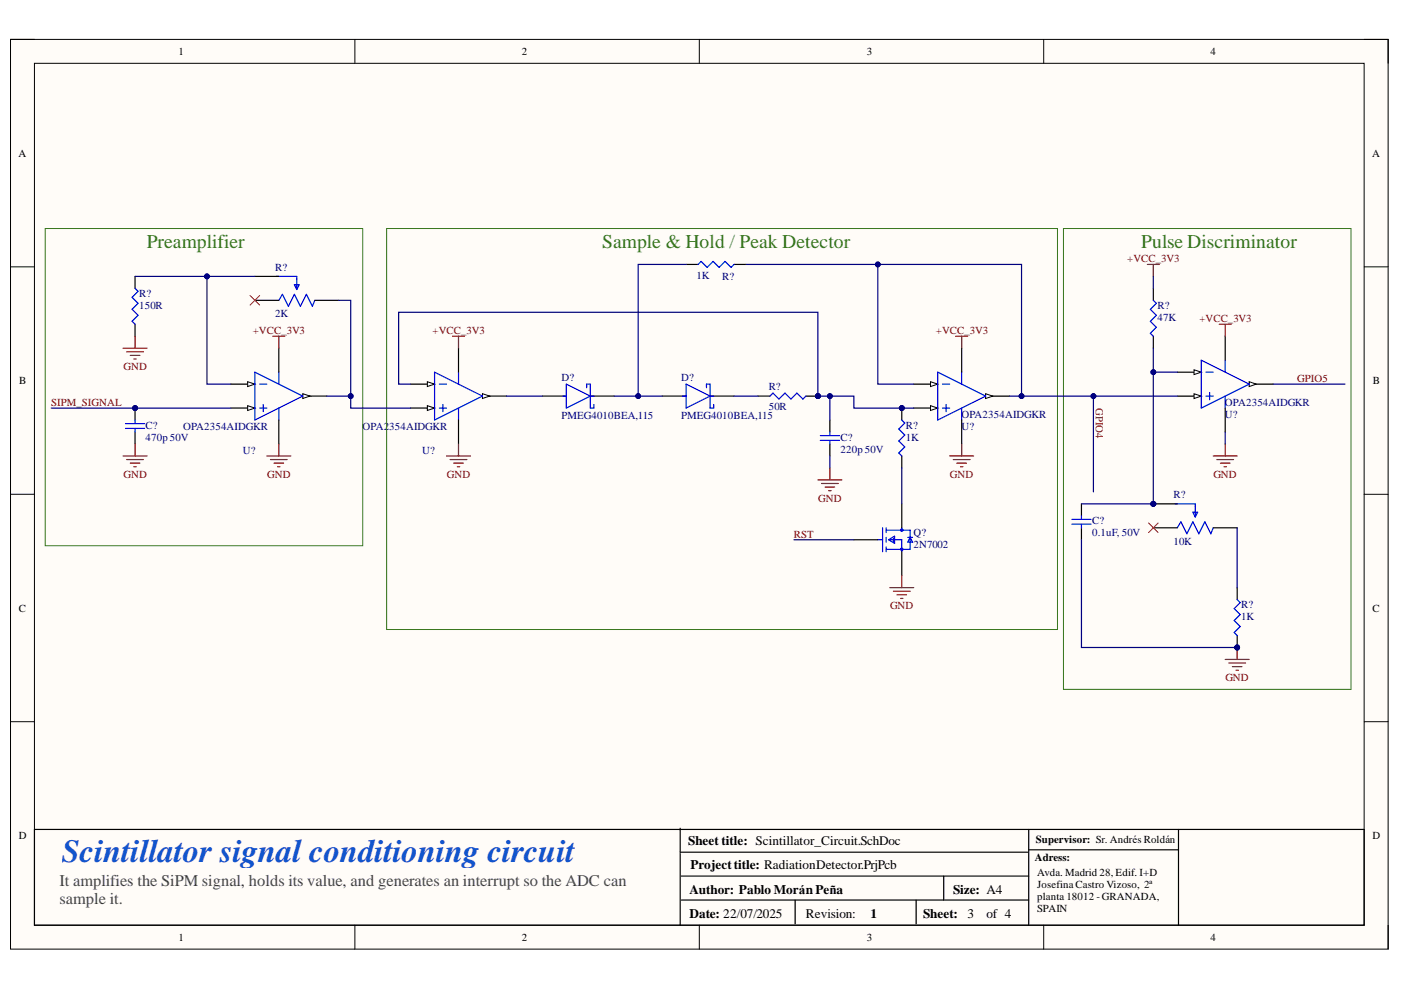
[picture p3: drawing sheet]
<svg xmlns="http://www.w3.org/2000/svg" width="297mm" height="210mm" viewBox="0 0 297 210" stroke-linecap="round" stroke-linejoin="round" font-family="sans-serif">
<path d="M2.2 8.4h292.1v192.8h-292.1z" fill-rule="evenodd" fill="#fffcf8"/>
<path d="M2.2 8.4h292.1v192.8h-292.1z" fill="none" stroke="#000" stroke-width=".21"/>
<path d="M7.3 13.4h281.9v182.8h-281.9z" fill-rule="evenodd" fill="#fffcf8"/>
<g fill="none" stroke="#000" stroke-width=".21">
<path d="M2.2 8.3h5.1M7.3 13.4h281.9v182.8h-281.9zM75.2 8.3v5.1M148.3 8.3v5.1M221.3 8.4v5M289.2 8.4h5.1v5M2.2 56.6h5.1M289.2 56.6h5.1M2.2 104.8h5.1M289.2 104.8h5.1M2.2 153h5.1M289.2 153h5.1"/>
<path d="M75.2 196.2v5M148.3 196.2v5M221.3 196.2v5M294.3 196.2v5"/>
</g>
<path d="M64.2 84h5.1M7.3 175.9h281.9v20.3h-281.9zM144.2 175.6v5.1h73.7M218.1 175.9v20.3M249.9 175.9v20.3M144.2 180.9v15.3M144.5 185.8h73.6M144.5 190.8h73.6M168.6 190.8v5.1M194.2 190.8v5.1M200.1 185.8v5M218.1 180.2h31.8" fill="none" stroke="#000" stroke-width=".25"/>
<path d="M64.2 83.5l1.5 .5-1.5 .5z" fill="#f8fcff"/>
<path d="M64.2 83.5l1.5 .5-1.5 .5z" fill="none" stroke="#000" stroke-width=".21"/>
<path d="M49 81.4h5" fill="none" stroke="#000" stroke-width=".25"/>
<path d="M52.5 80.9l1.5 .5-1.5 .6z" fill="#f8fcff"/>
<path d="M52.5 80.9l1.5 .5-1.5 .6z" fill="none" stroke="#000" stroke-width=".21"/>
<path d="M49 86.5h5" fill="none" stroke="#000" stroke-width=".25"/>
<path d="M52.5 86l1.5 .5-1.5 .5z" fill="#f8fcff"/>
<path d="M52.5 86l1.5 .5-1.5 .5z" fill="none" stroke="#000" stroke-width=".21"/>
<path d="M58.6 58.6h4.3v2.8M54 78.9l10.2 5.1-10.2 5.1zM59.1 78.9v2.5M59.1 63.7l.8-1.3 1.3 2.5 1.2-2.5 1.3 2.5 1.3-2.5 1.2 2.5 .5-1.2M62.4 60.4h1l-.5 1zM55.1 81.4h1.5M55.1 86.5h1.5M55.8 85.8v1.5M59.1 86.5v2.6" fill="none" stroke="#00f" stroke-width=".25"/>
<path d="M54 58.6h5.1M54 63.7h5.1M59.1 73.8v5.1M66.7 63.7h5.1M59.1 89.1v5M102.3 84h5.1" fill="none" stroke="#000" stroke-width=".25"/>
<path d="M57.8 71.3h2.6M59.1 71.3v2.5M56.6 96.7h5.1M57.3 97.4h3.6M58.1 98.2h2M58.9 99h.5M59.1 94.1v2.6" fill="none" stroke="#800000" stroke-width=".25"/>
<path d="M53 62.7l2.1 2M55.1 62.7l-2.1 2" fill="none" stroke="#f00" stroke-width=".21"/>
<path d="M102.3 83.5l1.5 .5-1.5 .5z" fill="#f8fcff"/>
<path d="M102.3 83.5l1.5 .5-1.5 .5z" fill="none" stroke="#000" stroke-width=".21"/>
<path d="M87.1 81.4h5" fill="none" stroke="#000" stroke-width=".25"/>
<path d="M90.6 80.9l1.5 .5-1.5 .6z" fill="#f8fcff"/>
<path d="M90.6 80.9l1.5 .5-1.5 .6z" fill="none" stroke="#000" stroke-width=".21"/>
<path d="M87.1 86.5h5" fill="none" stroke="#000" stroke-width=".25"/>
<path d="M90.6 86l1.5 .5-1.5 .5z" fill="#f8fcff"/>
<path d="M90.6 86l1.5 .5-1.5 .5z" fill="none" stroke="#000" stroke-width=".21"/>
<g fill="none" stroke="#00f" stroke-width=".25">
<path d="M28.6 61.1l.7 .7-1.3 1.2 1.3 1.3-1.3 1.3 1.3 1.3-1.3 1.2 .6 .7M92.1 78.9l10.2 5.1-10.2 5.1zM97.2 78.9v2.5M26.6 90.8h4.1M26.6 89.8h4.1M28.6 89.1v.7M28.6 90.8v.8M93.1 81.4h1.6M93.1 86.5h1.6M93.9 85.8v1.5M97.2 86.5v2.6M119.3 84h.8"/>
<path d="M120.1 81.4l5.1 2.6-5.1 2.5zM124.4 82.2v-.8h.8v5.1h.7v-.7M125.2 84h.7M144.7 84h.8M145.5 81.4l5 2.6-5 2.5zM149.8 82.2v-.8h.7v5.1h.8v-.7M150.5 84h.8M163.3 84l.6-.7 1.3 1.3 1.2-1.3 1.3 1.3 1.3-1.3 1.2 1.3"/>
</g>
<path d="M28.6 58.6v2.5M28.6 68.8v2.5M97.2 73.8v5.1M28.6 91.6v2.5M97.2 89.1v5M115 84h5.1M125.2 84h5M140.4 84h5.1M150.5 84h5.1M160.7 84h2.6M170.9 84h2.5M209 84h5.1" fill="none" stroke="#000" stroke-width=".25"/>
<g fill="none" stroke="#800000" stroke-width=".25">
<path d="M26.1 73.8h5.1M26.9 74.6h3.5M27.6 75.4h2.1M28.4 76.1h.5M28.6 71.3v2.5M95.9 71.3h2.6M97.2 71.3v2.5M26.1 96.7h5.1M26.9 97.4h3.5M27.6 98.2h2.1M28.4 99h.5M28.6 94.1v2.6"/>
<path d="M94.7 96.7h5.1M95.4 97.4h3.6M96.2 98.2h2M97 99h.5M97.2 94.1v2.6"/>
</g>
<path d="M209 83.5l1.5 .5-1.5 .5z" fill="#f8fcff"/>
<path d="M209 83.5l1.5 .5-1.5 .5z" fill="none" stroke="#000" stroke-width=".21"/>
<path d="M193.7 81.4h5.1" fill="none" stroke="#000" stroke-width=".25"/>
<path d="M197.3 80.9l1.5 .5-1.5 .6z" fill="#f8fcff"/>
<path d="M197.3 80.9l1.5 .5-1.5 .6z" fill="none" stroke="#000" stroke-width=".21"/>
<path d="M193.7 86.5h5.1" fill="none" stroke="#000" stroke-width=".25"/>
<path d="M197.3 86l1.5 .5-1.5 .5z" fill="#f8fcff"/>
<path d="M197.3 86l1.5 .5-1.5 .5z" fill="none" stroke="#000" stroke-width=".21"/>
<g fill="none" stroke="#00f" stroke-width=".25">
<path d="M148 56.1l.6-.7 1.3 1.3 1.3-1.3 1.3 1.3 1.2-1.3 1.3 1.3 .6-.6M198.8 78.9l10.2 5.1-10.2 5.1zM203.9 78.9v2.5M173.9 93.4h4.1M173.9 92.4h4.1M176 91.6v.8M176 93.4v.7M191.8 89.7l-1.2 1.3 1.2 1.2-1.2 1.3 1.2 1.3-1.2 1.2 .6 .7M199.8 81.4h1.5M199.8 86.5h1.5M200.6 85.8v1.5M203.9 86.5v2.6"/>
<path d="M186.1 114.4h1M187.1 111.9v5.1M187.9 111.9v1M187.9 113.9v1M187.9 116v1M187.9 116.5h3.3M187.9 112.4h3.3M188.4 114.4l1.3-.7v1.5zM188.7 114.4h2.5v2.6M189.4 114.2v.7M192.5 114.9l.5-1 .5 1M192.5 113.9h1"/>
<path d="M193 112.4v4.1"/>
</g>
<path d="M145.5 56.1h2.5M155.6 56.1h2.6M203.9 73.8v5.1M176 89.1v2.5M176 94.1v2.6M191.2 96.7v2.5M203.9 89.1v5M264.8 81.4h5.1M181 114.4h5.1" fill="none" stroke="#000" stroke-width=".25"/>
<g fill="none" stroke="#800000" stroke-width=".25">
<path d="M202.6 71.3h2.6M203.9 71.3v2.5M176 99.2v2.5M201.3 96.7h5.1M202.1 97.4h3.6M202.9 98.2h2M203.6 99h.5M203.9 94.1v2.6M173.4 101.7h5.1M174.2 102.5h3.5M174.9 103.3h2.1M175.7 104h.5"/>
<path d="M188.7 124.6h5M189.4 125.4h3.6M190.2 126.1h2M190.9 126.9h.5M191.2 122.1v2.5"/>
</g>
<path d="M264.8 80.9l1.6 .5-1.6 .6z" fill="#f8fcff"/>
<path d="M264.8 80.9l1.6 .5-1.6 .6z" fill="none" stroke="#000" stroke-width=".21"/>
<path d="M249.6 78.9h5.1" fill="none" stroke="#000" stroke-width=".25"/>
<path d="M253.2 78.4l1.5 .5-1.5 .5z" fill="#f8fcff"/>
<path d="M253.2 78.4l1.5 .5-1.5 .5z" fill="none" stroke="#000" stroke-width=".21"/>
<path d="M249.6 84h5.1" fill="none" stroke="#000" stroke-width=".25"/>
<path d="M253.2 83.5l1.5 .5-1.5 .5z" fill="#f8fcff"/>
<path d="M253.2 83.5l1.5 .5-1.5 .5z" fill="none" stroke="#000" stroke-width=".21"/>
<path d="M244.5 63.7l.7 .6-1.3 1.3 1.3 1.3-1.3 1.2 1.3 1.3-1.3 1.3 .6 .6M254.7 76.4l10.1 5-10.1 5.1zM255.7 78.9h1.5M259.8 76.4v2.5M255.7 84h1.5M256.5 83.2v1.5M259.8 84v2.5" fill="none" stroke="#00f" stroke-width=".25"/>
<path d="M244.5 61.1v2.6M244.5 71.3v2.5M259.8 71.3v5.1M259.8 86.5v5.1" fill="none" stroke="#000" stroke-width=".25"/>
<path d="M243.3 56.1h2.5M244.5 56.1v2.5M258.5 68.8h2.5M259.8 68.8v2.5M257.2 96.7h5.1M258 97.4h3.5M258.8 98.2h2M259.5 99h.5M259.8 94.1v2.6" fill="none" stroke="#800000" stroke-width=".25"/>
<circle cx="244.5" cy="106.8" r=".51" fill="#000080"/>
<circle cx="244.5" cy="106.8" r=".51" fill="none" stroke="#000080" stroke-width=".21"/>
<path d="M249.1 106.8h4.3v2.8M249.6 111.9l.8-1.3 1.2 2.6 1.3-2.6 1.3 2.6 1.2-2.6 1.3 2.6 .5-1.3M252.9 108.6h1l-.5 1z" fill="none" stroke="#00f" stroke-width=".25"/>
<path d="M244.5 111.9h5.1M244.5 106.8h5.1M257.2 111.9h5.1" fill="none" stroke="#000" stroke-width=".25"/>
<circle cx="244.5" cy="106.8" r=".51" fill="#000080"/>
<circle cx="244.5" cy="106.8" r=".51" fill="none" stroke="#000080" stroke-width=".21"/>
<path d="M243.5 110.9l2 2M245.5 110.9l-2 2" fill="none" stroke="#f00" stroke-width=".21"/>
<path d="M229.3 106.8v2.6M229.3 111.9v2.5M262.3 124.6v2.5" fill="none" stroke="#000" stroke-width=".25"/>
<path d="M227.3 111.1h4M227.3 110.1h4M229.3 109.4v.7M229.3 111.1v.8M262.3 127.1l.6 .7-1.2 1.2 1.2 1.3-1.2 1.3 1.2 1.2-1.2 1.3" fill="none" stroke="#00f" stroke-width=".25"/>
<path d="M259.8 139.8h5M262.3 137.3v2.5M260.5 140.6h3.6M261.3 141.3h2M262 142.1h.6" fill="none" stroke="#800000" stroke-width=".25"/>
<path d="M9.6 48.5h67.3v67.2h-67.3zM82 48.5h142.2v85h-142.2zM225.5 48.5h60.9v97.7h-60.9z" fill="none" stroke="#38761d" stroke-width=".21"/>
<path d="M54 58.6h-10.1v22.8h5.1" fill="none" stroke="#000080" stroke-width=".25"/>
<circle cx="43.9" cy="58.6" r=".51" fill="#000080"/>
<circle cx="43.9" cy="58.6" r=".51" fill="none" stroke="#000080" stroke-width=".21"/>
<path d="M71.8 63.7h2.6v20.3h-5.1" fill="none" stroke="#000080" stroke-width=".25"/>
<circle cx="74.4" cy="84" r=".51" fill="#000080"/>
<circle cx="74.4" cy="84" r=".51" fill="none" stroke="#000080" stroke-width=".21"/>
<path d="M10.9 86.5h38.1M74.4 84v2.5h12.7" fill="none" stroke="#000080" stroke-width=".25"/>
<circle cx="74.4" cy="84" r=".51" fill="#000080"/>
<circle cx="74.4" cy="84" r=".51" fill="none" stroke="#000080" stroke-width=".21"/>
<path d="M28.6 58.6h15.3" fill="none" stroke="#000080" stroke-width=".25"/>
<circle cx="43.9" cy="58.6" r=".51" fill="#000080"/>
<circle cx="43.9" cy="58.6" r=".51" fill="none" stroke="#000080" stroke-width=".21"/>
<path d="M107.4 84h7.6M130.2 84h10.2" fill="none" stroke="#000080" stroke-width=".25"/>
<circle cx="135.3" cy="84" r=".51" fill="#000080"/>
<circle cx="135.3" cy="84" r=".51" fill="none" stroke="#000080" stroke-width=".21"/>
<path d="M145.5 56.1h-10.2v27.9M87.1 81.4h-2.6v-15.2h88.9v17.8M155.6 84h5.1" fill="none" stroke="#000080" stroke-width=".25"/>
<circle cx="135.3" cy="84" r=".51" fill="#000080"/>
<circle cx="135.3" cy="84" r=".51" fill="none" stroke="#000080" stroke-width=".21"/>
<path d="M158.2 56.1h27.9v25.3h7.6" fill="none" stroke="#000080" stroke-width=".25"/>
<circle cx="186.1" cy="56.1" r=".51" fill="#000080"/>
<circle cx="186.1" cy="56.1" r=".51" fill="none" stroke="#000080" stroke-width=".21"/>
<path d="M186.1 56.1h30.5v27.9h-2.5" fill="none" stroke="#000080" stroke-width=".25"/>
<circle cx="186.1" cy="56.1" r=".51" fill="#000080"/>
<circle cx="186.1" cy="56.1" r=".51" fill="none" stroke="#000080" stroke-width=".21"/>
<circle cx="216.6" cy="84" r=".51" fill="#000080"/>
<circle cx="216.6" cy="84" r=".51" fill="none" stroke="#000080" stroke-width=".21"/>
<path d="M173.4 84h7.6v2.5h12.7" fill="none" stroke="#000080" stroke-width=".25"/>
<circle cx="176" cy="84" r=".51" fill="#000080"/>
<circle cx="176" cy="84" r=".51" fill="none" stroke="#000080" stroke-width=".21"/>
<path d="M176 84v5.1" fill="none" stroke="#000080" stroke-width=".25"/>
<circle cx="176" cy="84" r=".51" fill="#000080"/>
<circle cx="176" cy="84" r=".51" fill="none" stroke="#000080" stroke-width=".21"/>
<path d="M176 96.7v2.5M191.2 99.2v7.6M231.8 84h17.8M259.8 91.6v2.5M168.3 114.4h12.7" fill="none" stroke="#000080" stroke-width=".25"/>
<circle cx="231.8" cy="84" r=".51" fill="#000080"/>
<circle cx="231.8" cy="84" r=".51" fill="none" stroke="#000080" stroke-width=".21"/>
<path d="M244.5 58.6v2.5M244.5 73.8v5.1h5.1" fill="none" stroke="#000080" stroke-width=".25"/>
<circle cx="244.5" cy="78.9" r=".51" fill="#000080"/>
<circle cx="244.5" cy="78.9" r=".51" fill="none" stroke="#000080" stroke-width=".21"/>
<path d="M244.5 78.9v27.9" fill="none" stroke="#000080" stroke-width=".25"/>
<circle cx="244.5" cy="78.9" r=".51" fill="#000080"/>
<circle cx="244.5" cy="78.9" r=".51" fill="none" stroke="#000080" stroke-width=".21"/>
<circle cx="244.5" cy="106.8" r=".51" fill="#000080"/>
<circle cx="244.5" cy="106.8" r=".51" fill="none" stroke="#000080" stroke-width=".21"/>
<path d="M229.3 106.8h15.2M262.3 111.9v12.7" fill="none" stroke="#000080" stroke-width=".25"/>
<circle cx="244.5" cy="106.8" r=".51" fill="#000080"/>
<circle cx="244.5" cy="106.8" r=".51" fill="none" stroke="#000080" stroke-width=".21"/>
<path d="M216.6 84h15.2v20.3M269.9 81.4h15.3M229.3 114.4v22.9h33" fill="none" stroke="#000080" stroke-width=".25"/>
<circle cx="216.6" cy="84" r=".51" fill="#000080"/>
<circle cx="216.6" cy="84" r=".51" fill="none" stroke="#000080" stroke-width=".21"/>
<circle cx="231.8" cy="84" r=".51" fill="#000080"/>
<circle cx="231.8" cy="84" r=".51" fill="none" stroke="#000080" stroke-width=".21"/>
<text font-size="6.8" fill="#15c" x="13.1" y="182.7">Scintillator signal conditioning circuit</text>
<text font-size="6.4" x="190.9" y="120.8">PIQ?02</text>
<text font-size="6" x="190.9" y="110.7">PIQ?03</text>
<g font-size="4.1" fill="#38761d">
<text x="31.1" y="52.6">Preamplifier</text>
<text x="127.7" y="52.6">Sample &amp; Hold / Peak Detector</text>
<text x="242" y="52.6">Pulse Discriminator</text>
</g>
<g font-size="3.5" fill="#000080">
<text x="27.9" y="88.5">PIC?02</text>
<text x="190.9" y="88.5">PIR?02</text>
<text x="261.8" y="136.9">PIR?01</text>
</g>
<g font-size="3.5" fill="#434343">
<text x="12.6" y="187.8">It amplifies the SiPM signal, holds its value, and generates an interrupt so the ADC can</text>
<text x="12.6" y="191.6">sample it.</text>
</g>
<g font-size="2.8">
<text x="145.9" y="179.1">Sheet title: Scintillator_Circuit.SchDoc</text>
<text x="146.4" y="184.2">Projecttitle: RadiationDetector.PrjPcb</text>
<text x="146.2" y="189.5">Author: Pablo Morán Peña</text>
<text x="202.1" y="189.5">Size: A4</text>
<text x="146.2" y="194.6">Date: 22/07/2025</text>
<text x="170.9" y="194.6">Revision:</text>
<text x="184.6" y="194.6">1</text>
<text x="195.7" y="194.6">Sheet:</text>
<text x="205.1" y="194.6">3</text>
<text x="209.2" y="194.6">of 4</text>
</g>
<g font-size="2.3">
<text x="37.9" y="11.7">1</text>
<text x="110.7" y="11.7">2</text>
<text x="183.8" y="11.7">3</text>
<text x="256.7" y="11.7">4</text>
<text x="3.9" y="33.3">A</text>
<text x="290.9" y="33.3">A</text>
<text x="4.1" y="81.4">B</text>
<text x="291.1" y="81.4">B</text>
<text x="4" y="129.7">C</text>
<text x="291" y="129.7">C</text>
<text x="4" y="177.9">D</text>
<text x="219.6" y="178.7">Supervisor: Sr. Andrés Roldán</text>
<text x="291" y="177.9">D</text>
<text x="219.4" y="182.5">Adress:</text>
<text x="219.9" y="185.8">Avda. Madrid 28, Edif. I+D</text>
<text x="219.9" y="188.3">Josefina Castro Vizoso, 2ª</text>
<text x="219.9" y="190.8">planta 18012 - GRANADA,</text>
<text x="219.9" y="193.4">SPAIN</text>
<text x="37.9" y="199.5">1</text>
<text x="110.7" y="199.5">2</text>
<text x="183.8" y="199.5">3</text>
<text x="256.7" y="199.5">4</text>
</g>
<g font-size="2.3" fill="#000080">
<text x="58.3" y="57.4">R?</text>
<text x="147.7" y="59.1">1K</text>
<text x="153.1" y="59.4">R?</text>
<text x="29.5" y="62.9">R?</text>
<text x="29.5" y="65.5">150R</text>
<text x="245.4" y="65.5">R?</text>
<text x="58.3" y="67.2">2K</text>
<text x="245.4" y="68">47K</text>
<text x="119" y="80.7">D?</text>
<text x="144.4" y="80.7">D?</text>
<text x="163" y="82.6">R?</text>
<text x="119" y="88.9">PMEG4010BEA,115</text>
<text x="144.4" y="88.9">PMEG4010BEA,115</text>
<text x="163" y="86.9">50R</text>
<text x="203.8" y="88.5">OPA2354AIDGKR</text>
<text x="259.7" y="88.5">U?</text>
<text x="259.7" y="86">OPA2354AIDGKR</text>
<text x="30.9" y="90.9">C?</text>
<text x="30.9" y="93.4">470p 50V</text>
<text x="38.8" y="91.2">OPA2354AIDGKR</text>
<text x="76.8" y="91.2">OPA2</text>
<text x="82.5" y="91.2">354AIDGKR</text>
<text x="178.2" y="93.4">C?</text>
<text x="178.2" y="96">220p 50V</text>
<text x="192.1" y="90.9">R?</text>
<text x="192.1" y="93.4">1K</text>
<text x="203.8" y="91.2">U?</text>
<text x="51.5" y="96.2">U?</text>
<text x="89.5" y="96.2">U?</text>
<text x="248.8" y="105.6">R?</text>
<text x="193.7" y="113.7">Q?</text>
<text x="231.6" y="111.2">C?</text>
<text x="231.6" y="113.7">0.1uF, 50V</text>
<text x="193.7" y="116.2">2N7002</text>
<text x="248.8" y="115.5">10K</text>
<text x="263.2" y="128.9">R?</text>
<text x="263.2" y="131.5">1K</text>
</g>
<g font-size="2.3" fill="#800000">
<text x="239" y="55.6">+VCC_3V3</text>
<text x="53.6" y="70.8">+VCC_3V3</text>
<text x="91.7" y="70.8">+VCC_3V3</text>
<text x="198.4" y="70.8">+VCC_3V3</text>
<text x="254.3" y="68.3">+VCC_3V3</text>
<text x="26.2" y="78.4">GND</text>
<text x="275" y="80.9">GPIO5</text>
<text x="10.8" y="86">SIPM_SIGNAL</text>
<text x="232.3" y="86.5" transform="rotate(90 232.3 86.5)">GPIO4</text>
<text x="26.2" y="101.3">GND</text>
<text x="56.6" y="101.3">GND</text>
<text x="94.8" y="101.3">GND</text>
<text x="201.4" y="101.3">GND</text>
<text x="257.3" y="101.3">GND</text>
<text x="173.5" y="106.4">GND</text>
<text x="168.3" y="114">RST</text>
<text x="188.7" y="129.2">GND</text>
<text x="259.8" y="144.4">GND</text>
</g>
<text font-size="1.1" fill="#000080" x="170.4" y="84.3">PIR?02</text>
</svg>
